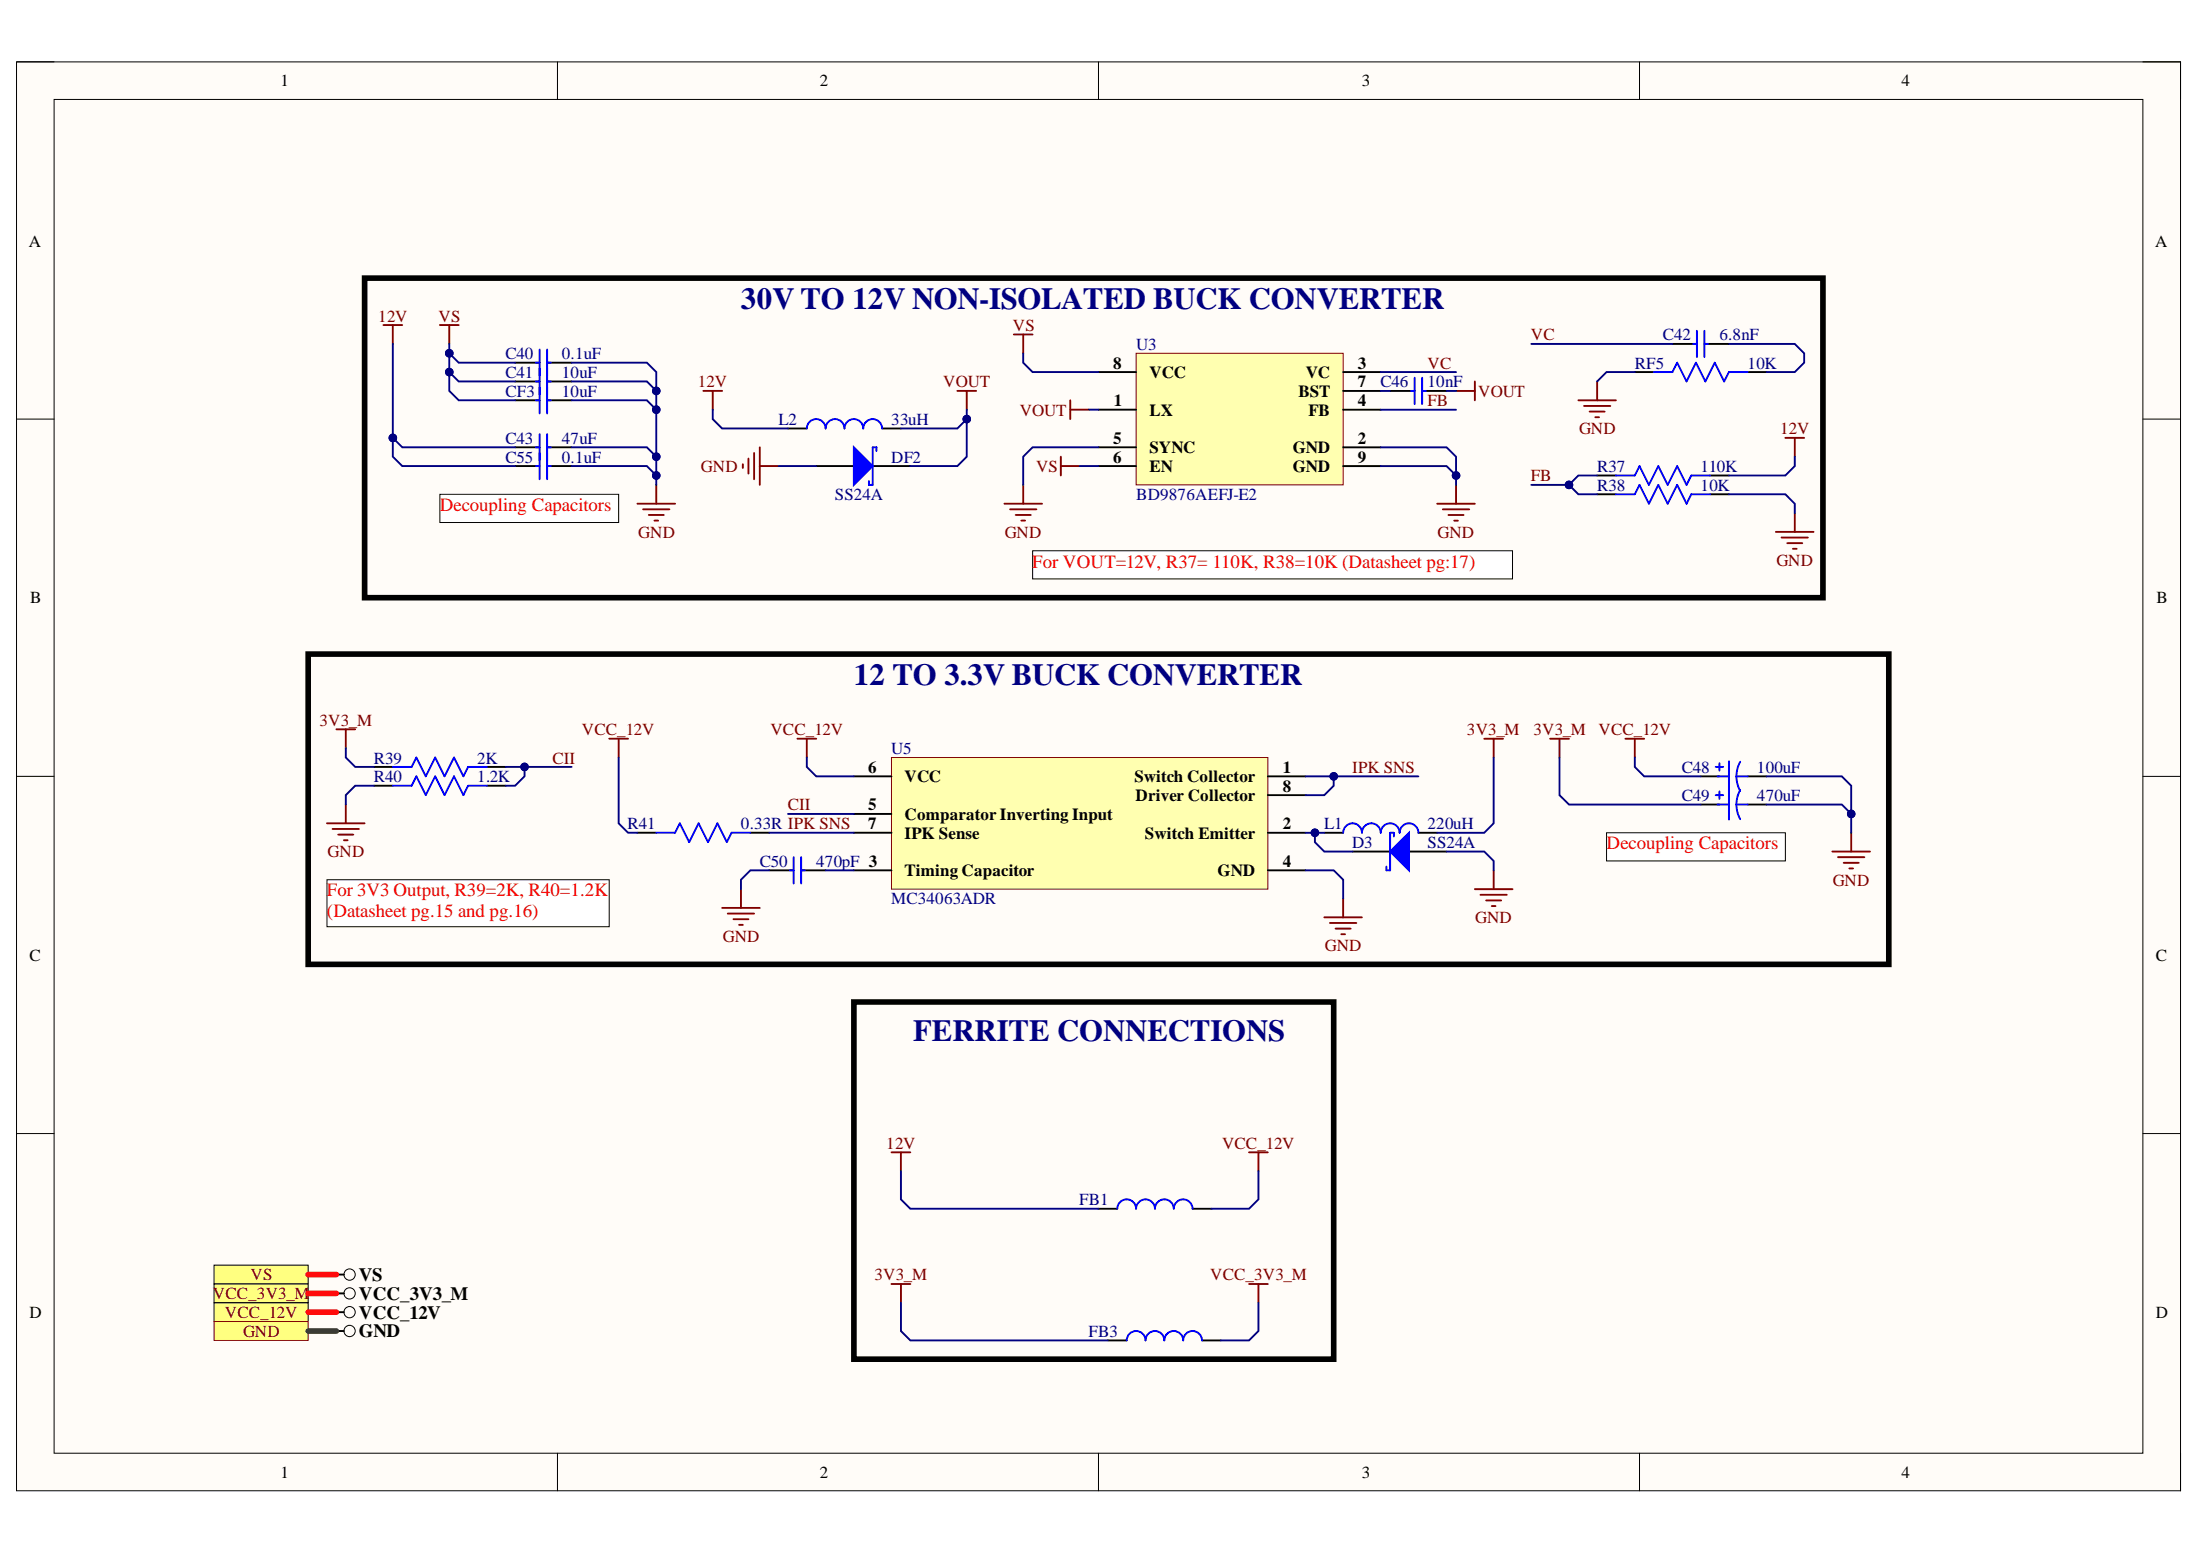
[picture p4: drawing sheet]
<svg xmlns="http://www.w3.org/2000/svg" width="297mm" height="210mm" viewBox="0 0 297 210" stroke-linecap="round" stroke-linejoin="round" font-family="sans-serif">
<path d="M2.2 8.4h292.2v192.8h-292.2z" fill-rule="evenodd" fill="#fffcf8"/>
<path d="M2.2 8.4h292.2v192.8h-292.2z" fill="none" stroke="#000" stroke-width=".14"/>
<path d="M7.3 13.4h282v182.8h-282z" fill-rule="evenodd" fill="#fffcf8"/>
<g fill="none" stroke="#000" stroke-width=".14">
<path d="M2.2 8.3h5.1M7.3 13.4h282v182.8h-282zM75.3 8.3v5.1M148.3 8.3v5.1M221.4 8.4v5M289.3 8.4h5.1v5M2.2 56.6h5.1M289.3 56.6h5.1M2.2 104.8h5.1M289.3 104.8h5.1M2.2 153h5.1M289.3 153h5.1"/>
<path d="M75.3 196.2v5M148.3 196.2v5M221.4 196.2v5M294.4 196.2v5"/>
</g>
<g fill="none" stroke="#800000" stroke-width=".25">
<path d="M51.8 43.9h2.5M53 43.9v2.5M59.4 43.9h2.5M60.7 43.9v2.5M95 52.8h2.5M96.2 52.8v2.5M129.3 52.8h2.5M130.5 52.8v2.5M241.1 59.1h2.5M242.3 59.1v2.6M86.1 68h5.1M86.8 68.8h3.6"/>
<path d="M87.6 69.5h2M88.4 70.3h.5M88.6 65.5v2.5M239.8 71.8h5.1M240.5 72.6h3.6M241.3 73.3h2M242.1 74.1h.5M242.3 69.3v2.5M107.7 99.7h2.5M108.9 99.7v2.6M200.4 99.7h2.5M201.7 99.7v2.6"/>
<path d="M209.3 99.7h2.5M210.6 99.7v2.6M219.5 99.7h2.5M220.7 99.7v2.6M247.4 114.9h5.1M248.2 115.7h3.5M248.9 116.5h2.1M249.7 117.2h.5M249.9 112.4v2.5M178.8 123.8h5.1M179.6 124.6h3.5M180.3 125.3h2.1"/>
<path d="M181.1 126.1h.5M181.4 121.3v2.5M120.4 155.6h2.5M121.6 155.6v2.5M168.6 155.6h2.6M169.9 155.6v2.5M120.4 173.3h2.5M121.6 173.3v2.6M168.6 173.3h2.6M169.9 173.3v2.6"/>
</g>
<path d="M69.6 60.4h3.3M73.9 60.4h3.3M182.6 114.9h5.1M190.2 114.9h5.1M229.6 104.8h2.6M229.6 108.6h2.6M236 104.8h2.5M236 108.6h2.5M148.3 163.2h2.6M161 163.2h2.6M149.6 180.9h2.5M162.3 180.9h2.5" fill="none" stroke="#000" stroke-width=".25"/>
<g fill="none" stroke="#00f" stroke-width=".25">
<path d="M72.9 58.6v3.6M73.9 58.6v3.6M72.3 60.4h.6M73.9 60.4h.5M231.6 103.5h1.1M231.6 107.3h1.1M231.9 104.8h1.5M231.9 108.6h1.5M232.2 103v1M232.2 106.8v1M233.4 102.8v7.8M234.4 104.8l.2 1.2 .4 .8"/>
<path d="M234.4 108.6l.2 1.2 .4 .8M234.4 104.8h1.6M234.4 108.6h1.6M235 102.8l-.4 .8-.2 1.2M235 106.6l-.4 .8-.2 1.2M150.9 163.2a1.27 1.27 0 0 1 1.2-1.3 1.27 1.27 0 0 1 1.3 1.3 1.27 1.27 0 0 1 1.3-1.3 1.27 1.27 0 0 1 1.2 1.3 1.27 1.27 0 0 1 1.3-1.3 1.27 1.27 0 0 1 1.3 1.3 1.27 1.27 0 0 1 1.2-1.3 1.27 1.27 0 0 1 1.3 1.3M152.1 180.9a1.27 1.27 0 0 1 1.3-1.2 1.27 1.27 0 0 1 1.3 1.2 1.27 1.27 0 0 1 1.2-1.2 1.27 1.27 0 0 1 1.3 1.2 1.27 1.27 0 0 1 1.3-1.2 1.27 1.27 0 0 1 1.3 1.2 1.27 1.27 0 0 1 1.2-1.2 1.27 1.27 0 0 1 1.3 1.2"/>
</g>
<path d="M187.7 114.9l2.5-2.5v5.1z" fill="#00f"/>
<path d="M53 106.1h2.6l.6-1.3 1.3 2.5 1.3-2.5 1.2 2.5 1.3-2.5 1.3 2.5 .6-1.2h2.5M88.6 112.4h2.6l.6-1.3 1.3 2.6 1.2-2.6 1.3 2.6 1.3-2.6 1.2 2.6 .7-1.3h2.5M106.6 117.5h.6M107.2 115.7v3.6M108.2 117.5h.5M108.2 115.7v3.6M181.4 112.4a1.27 1.27 0 0 1 1.2-1.3 1.27 1.27 0 0 1 1.3 1.3 1.27 1.27 0 0 1 1.3-1.3 1.27 1.27 0 0 1 1.2 1.3 1.27 1.27 0 0 1 1.3-1.3 1.27 1.27 0 0 1 1.3 1.3 1.27 1.27 0 0 1 1.2-1.3 1.27 1.27 0 0 1 1.3 1.3M187.7 114.9l2.5-2.5v5.1zM188.2 112.9v-.5h-.5v5.1h-.5v-.5" fill="none" stroke="#00f" stroke-width=".25"/>
<path d="M50.5 106.1h2.5M65.7 106.1h2.6M86.1 112.4h2.5M101.3 112.4h2.6M103.9 117.5h3.3M108.2 117.5h3.3M178.8 112.4h2.6M191.5 112.4h2.5" fill="none" stroke="#000" stroke-width=".25"/>
<g fill="none" stroke="#800000" stroke-width=".25">
<path d="M82.3 99.7h2.5M83.5 99.7v2.6M44.1 111.1h5.1M44.9 111.9h3.6M45.7 112.7h2M46.4 113.4h.5M46.7 108.6v2.5M201.7 117.5v2.5M97.5 122.6h5.1M98.3 123.3h3.5M99 124.1h2.1M99.8 124.8h.5"/>
<path d="M100 120v2.6M199.1 120h5.1M199.9 120.8h3.5M200.7 121.5h2M201.4 122.3h.5"/>
</g>
<path d="M120.4 102.3h50.8v17.7h-50.8z" fill-rule="evenodd" fill="#ffffb0"/>
<path d="M120.4 102.3h50.8v17.7h-50.8z" fill="none" stroke="#800000" stroke-width=".14"/>
<path d="M50.5 103.5h2.5M65.7 103.5h2.6M115.3 104.8h5.1M115.3 112.4h5.1M115.3 117.5h5.1M115.3 109.9h5.1M171.2 104.8h5.1M171.2 112.4h5.1M171.2 117.5h5.1M171.2 107.3h5.1" fill="none" stroke="#000" stroke-width=".25"/>
<path d="M53 103.5h2.6l.6-1.2 1.3 2.5 1.3-2.5 1.2 2.5 1.3-2.5 1.3 2.5 .6-1.3h2.5" fill="none" stroke="#00f" stroke-width=".25"/>
<path d="M45.4 98.4h2.6M46.7 98.4v2.6" fill="none" stroke="#800000" stroke-width=".25"/>
<path d="M28.9 170.8h12.7v2.5h-12.7z" fill-rule="evenodd" fill="#ffff80"/>
<g fill="none" stroke="#000" stroke-width=".14">
<path d="M28.9 170.8h12.7v2.5h-12.7z"/>
<circle cx="47.2" cy="172" r=".76"/>
</g>
<path d="M45.4 172.1h1" fill="none" stroke="#000" stroke-width=".25"/>
<path d="M28.9 173.3h12.7v2.6h-12.7z" fill-rule="evenodd" fill="#ffff80"/>
<g fill="none" stroke="#000" stroke-width=".14">
<path d="M28.9 173.3h12.7v2.6h-12.7z"/>
<circle cx="47.2" cy="174.6" r=".76"/>
</g>
<path d="M45.4 174.6h1" fill="none" stroke="#000" stroke-width=".25"/>
<path d="M28.9 175.9h12.7v2.5h-12.7z" fill-rule="evenodd" fill="#ffff80"/>
<g fill="none" stroke="#000" stroke-width=".14">
<path d="M28.9 175.9h12.7v2.5h-12.7z"/>
<circle cx="47.2" cy="177.1" r=".76"/>
</g>
<path d="M45.4 177.1h1" fill="none" stroke="#000" stroke-width=".25"/>
<path d="M28.9 178.4h12.7v2.5h-12.7z" fill-rule="evenodd" fill="#ffff80"/>
<path d="M28.9 178.4h12.7v2.5h-12.7z" fill="none" stroke="#800000" stroke-width=".14"/>
<circle cx="47.2" cy="179.7" r=".76" fill="none" stroke="#000" stroke-width=".14"/>
<path d="M45.4 179.7h1" fill="none" stroke="#000" stroke-width=".25"/>
<path d="M49.2 37.5h196.9v43.2h-196.9zM41.6 88.3h213.4v41.9h-213.4z" fill="none" stroke="#000" stroke-width=".76"/>
<path d="M139.4 74.3h64.8v3.8h-64.8z" fill-rule="evenodd" fill="#fff"/>
<path d="M139.4 74.3h64.8v3.8h-64.8z" fill="none" stroke="#000" stroke-width=".14"/>
<path d="M153.4 47.7h28v17.8h-28z" fill-rule="evenodd" fill="#ffffb0"/>
<path d="M153.4 47.7h28v17.8h-28z" fill="none" stroke="#800000" stroke-width=".14"/>
<path d="M148.3 55.3h5.1M148.3 50.2h5.1M181.4 55.3h5M181.4 50.2h5M181.4 52.8h5M110.2 62.9h5.1M117.8 62.9h5.1M148.3 60.4h5.1M148.3 62.9h5.1M181.4 60.4h5M181.4 62.9h5" fill="none" stroke="#000" stroke-width=".25"/>
<g fill="none" stroke="#800000" stroke-width=".25">
<path d="M136.9 45.2h2.5M138.2 45.2v2.5M144.5 54v2.6M144.5 55.3h2.5M135.6 68h5.1M136.4 68.8h3.5M137.1 69.5h2.1M137.9 70.3h.5M138.2 65.5v2.5M143.2 61.6v2.6M143.2 62.9h2.6M194 68h5.1"/>
<path d="M194.8 68.8h3.6M195.6 69.5h2M196.3 70.3h.5M196.6 65.5v2.5"/>
</g>
<path d="M115.3 60.4l2.5 2.5-2.5 2.6z" fill="#00f"/>
<g fill="none" stroke="#00f" stroke-width=".25">
<path d="M72.3 51.5h.6M72.3 54h.6M72.9 49.7v6.1M73.9 49.7v6.1M73.9 51.5h.5M73.9 54h.5M190.5 52.8h.5M191 51v3.5M192 51v3.5M192 52.8h.5M223.3 50.2h2.5l.6-1.2 1.3 2.5 1.3-2.5 1.3 2.5 1.2-2.5 1.3 2.5 .6-1.3h2.6M228.6 46.4h.5"/>
<path d="M229.1 44.6v3.6M230.1 44.6v3.6M230.1 46.4h.5M115.3 60.4l2.5 2.5-2.5 2.6zM118.3 60.9v-.5h-.5v5.1h-.5v-.6M218.2 66.7h2.5l.7-1.2 1.2 2.5 1.3-2.5 1.3 2.5 1.2-2.5 1.3 2.5 .7-1.3h2.5M218.2 64.2h2.5l.7-1.3 1.2 2.6 1.3-2.6 1.3 2.6 1.2-2.6 1.3 2.6 .7-1.3h2.5"/>
</g>
<path d="M196.6 52.8h2.5M199.1 51.5v2.5M213.1 54h5.1M213.9 54.8h3.5M214.6 55.6h2.1M215.4 56.3h.5M215.6 51.5v2.5M100.3 62.7v.5M101.1 61.9v2M101.8 61.1v3.6M102.6 60.4v5.1M102.6 62.9h2.5" fill="none" stroke="#800000" stroke-width=".25"/>
<g fill="none" stroke="#000" stroke-width=".25">
<path d="M69.6 51.5h3.3M69.6 54h3.3M73.9 51.5h3.3M73.9 54h3.3M187.7 52.8h3.3M192 52.8h3.3M220.7 50.2h2.6M225.8 46.4h3.3M230.1 46.4h3.3M236 50.2h2.5M215.6 66.7h2.6M215.6 64.2h2.6"/>
<path d="M230.9 66.7h2.5M230.9 64.2h2.5"/>
</g>
<path d="M59.4 66.7h24.1v3.8h-24.1z" fill-rule="evenodd" fill="#fff"/>
<path d="M59.4 66.7h24.1v3.8h-24.1z" fill="none" stroke="#000" stroke-width=".14"/>
<path d="M216.9 112.4h24.2v3.8h-24.2z" fill-rule="evenodd" fill="#fff"/>
<path d="M216.9 112.4h24.2v3.8h-24.2z" fill="none" stroke="#000" stroke-width=".14"/>
<path d="M44.1 118.7h38.2v6.4h-38.2z" fill-rule="evenodd" fill="#fff"/>
<path d="M44.1 118.7h38.2v6.4h-38.2z" fill="none" stroke="#000" stroke-width=".14"/>
<path d="M115.3 135.3h64.8v48.2h-64.8z" fill="none" stroke="#000" stroke-width=".76"/>
<path d="M69.6 49h3.3M73.9 49h3.3M106.4 57.8h2.5M119.1 57.8h2.5M69.6 62.9h3.3M73.9 62.9h3.3" fill="none" stroke="#000" stroke-width=".25"/>
<path d="M72.3 49h.6M72.9 47.2v3.5M73.9 47.2v3.5M73.9 49h.5M108.9 57.8a1.27 1.27 0 0 1 1.3-1.2 1.27 1.27 0 0 1 1.3 1.2 1.27 1.27 0 0 1 1.2-1.2 1.27 1.27 0 0 1 1.3 1.2 1.27 1.27 0 0 1 1.3-1.2 1.27 1.27 0 0 1 1.3 1.2 1.27 1.27 0 0 1 1.2-1.2 1.27 1.27 0 0 1 1.3 1.2M72.3 62.9h.6M72.9 61.1v3.6M73.9 61.1v3.6M73.9 62.9h.5" fill="none" stroke="#00f" stroke-width=".25"/>
<path d="M53 46.4v15.2l1.3 1.3h15.3M210.6 102.3v5l1.2 1.3h17.8" fill="none" stroke="#000080" stroke-width=".25"/>
<circle cx="53" cy="59.1" r=".51" fill="#000080"/>
<circle cx="53" cy="59.1" r=".51" fill="none" stroke="#000080" stroke-width=".14"/>
<path d="M53 59.1l1.3 1.3h15.3" fill="none" stroke="#000080" stroke-width=".25"/>
<circle cx="53" cy="59.1" r=".51" fill="#000080"/>
<circle cx="53" cy="59.1" r=".51" fill="none" stroke="#000080" stroke-width=".14"/>
<path d="M60.7 46.4v3.8l1.2 1.3h7.7" fill="none" stroke="#000080" stroke-width=".25"/>
<circle cx="60.7" cy="50.2" r=".51" fill="#000080"/>
<circle cx="60.7" cy="50.2" r=".51" fill="none" stroke="#000080" stroke-width=".14"/>
<circle cx="60.7" cy="47.7" r=".51" fill="#000080"/>
<circle cx="60.7" cy="47.7" r=".51" fill="none" stroke="#000080" stroke-width=".14"/>
<path d="M60.7 47.7l1.2 1.3h7.7" fill="none" stroke="#000080" stroke-width=".25"/>
<circle cx="60.7" cy="47.7" r=".51" fill="#000080"/>
<circle cx="60.7" cy="47.7" r=".51" fill="none" stroke="#000080" stroke-width=".14"/>
<path d="M77.2 62.9h10.1l1.3 1.3M220.7 102.3v1.2l1.3 1.3h7.6" fill="none" stroke="#000080" stroke-width=".25"/>
<path d="M41.6 179.7h3.8" fill="none" stroke="#274e13" stroke-width=".76"/>
<path d="M41.6 172.1h3.8M41.6 177.1h3.8M41.6 174.6h3.8" fill="none" stroke="#f00" stroke-width=".76"/>
<circle cx="88.6" cy="64.2" r=".51" fill="#000080"/>
<circle cx="88.6" cy="64.2" r=".51" fill="none" stroke="#000080" stroke-width=".14"/>
<path d="M77.2 60.4h10.1l1.3 1.2" fill="none" stroke="#000080" stroke-width=".25"/>
<circle cx="88.6" cy="61.6" r=".51" fill="#000080"/>
<circle cx="88.6" cy="61.6" r=".51" fill="none" stroke="#000080" stroke-width=".14"/>
<path d="M77.2 51.5h10.1l1.3 1.3" fill="none" stroke="#000080" stroke-width=".25"/>
<circle cx="88.6" cy="52.8" r=".51" fill="#000080"/>
<circle cx="88.6" cy="52.8" r=".51" fill="none" stroke="#000080" stroke-width=".14"/>
<path d="M77.2 49h10.1l1.3 1.2v15.3" fill="none" stroke="#000080" stroke-width=".25"/>
<circle cx="88.6" cy="64.2" r=".51" fill="#000080"/>
<circle cx="88.6" cy="64.2" r=".51" fill="none" stroke="#000080" stroke-width=".14"/>
<circle cx="88.6" cy="61.6" r=".51" fill="#000080"/>
<circle cx="88.6" cy="61.6" r=".51" fill="none" stroke="#000080" stroke-width=".14"/>
<circle cx="88.6" cy="55.3" r=".51" fill="#000080"/>
<circle cx="88.6" cy="55.3" r=".51" fill="none" stroke="#000080" stroke-width=".14"/>
<circle cx="88.6" cy="52.8" r=".51" fill="#000080"/>
<circle cx="88.6" cy="52.8" r=".51" fill="none" stroke="#000080" stroke-width=".14"/>
<path d="M238.5 108.6h10.2l1.2 1.3" fill="none" stroke="#000080" stroke-width=".25"/>
<circle cx="249.9" cy="109.9" r=".51" fill="#000080"/>
<circle cx="249.9" cy="109.9" r=".51" fill="none" stroke="#000080" stroke-width=".14"/>
<path d="M238.5 104.8h10.2l1.2 1.3v6.3" fill="none" stroke="#000080" stroke-width=".25"/>
<circle cx="249.9" cy="109.9" r=".51" fill="#000080"/>
<circle cx="249.9" cy="109.9" r=".51" fill="none" stroke="#000080" stroke-width=".14"/>
<path d="M83.5 102.3v8.8l1.3 1.3h1.3M103.9 117.5h-2.6l-1.3 1.2v1.3M103.9 112.4h11.4M106.4 109.9h8.9M108.9 102.3v1.2l1.3 1.3h5.1M111.5 117.5h3.8M176.3 117.5h3.8l1.3 1.2v2.6M180.1 104.8v1.3l-1.3 1.2h-2.5" fill="none" stroke="#000080" stroke-width=".25"/>
<circle cx="180.1" cy="104.8" r=".51" fill="#000080"/>
<circle cx="180.1" cy="104.8" r=".51" fill="none" stroke="#000080" stroke-width=".14"/>
<path d="M177.5 112.4v1.3l1.3 1.2h3.8" fill="none" stroke="#000080" stroke-width=".25"/>
<circle cx="177.5" cy="112.4" r=".51" fill="#000080"/>
<circle cx="177.5" cy="112.4" r=".51" fill="none" stroke="#000080" stroke-width=".14"/>
<path d="M206.8 65.5h5l1.3 1.2h2.5M195.3 114.9h5.1l1.3 1.3v1.3M201.7 102.3v8.8l-1.3 1.3h-6.4" fill="none" stroke="#000080" stroke-width=".25"/>
<circle cx="211.8" cy="65.5" r=".51" fill="#000080"/>
<circle cx="211.8" cy="65.5" r=".51" fill="none" stroke="#000080" stroke-width=".14"/>
<path d="M215.6 64.2h-2.5l-1.3 1.3" fill="none" stroke="#000080" stroke-width=".25"/>
<circle cx="211.8" cy="65.5" r=".51" fill="#000080"/>
<circle cx="211.8" cy="65.5" r=".51" fill="none" stroke="#000080" stroke-width=".14"/>
<path d="M130.5 55.3v1.3l-1.2 1.2h-7.7" fill="none" stroke="#000080" stroke-width=".25"/>
<circle cx="130.5" cy="56.6" r=".51" fill="#000080"/>
<circle cx="130.5" cy="56.6" r=".51" fill="none" stroke="#000080" stroke-width=".14"/>
<path d="M70.8 103.5v1.3l-1.2 1.3h-1.3" fill="none" stroke="#000080" stroke-width=".25"/>
<circle cx="70.8" cy="103.5" r=".51" fill="#000080"/>
<circle cx="70.8" cy="103.5" r=".51" fill="none" stroke="#000080" stroke-width=".14"/>
<path d="M96.2 55.3v1.3l1.3 1.2h8.9M138.2 47.7v1.3l1.2 1.2h8.9M145.8 62.9h2.5M148.3 60.4h-8.9l-1.2 1.2v3.9M186.4 60.4h8.9l1.3 1.3v2.5l-1.3-1.3h-8.9M233.4 66.7h7.7l1.2 1.3v1.3M242.3 61.7v1.2l-1.2 1.3h-7.7M46.7 101v1.3l1.3 1.2h2.5M50.5 106.1h-2.5l-1.3 1.2v1.3" fill="none" stroke="#000080" stroke-width=".25"/>
<circle cx="196.6" cy="64.2" r=".51" fill="#000080"/>
<circle cx="196.6" cy="64.2" r=".51" fill="none" stroke="#000080" stroke-width=".14"/>
<path d="M196.6 64.2v1.3" fill="none" stroke="#000080" stroke-width=".25"/>
<circle cx="196.6" cy="64.2" r=".51" fill="#000080"/>
<circle cx="196.6" cy="64.2" r=".51" fill="none" stroke="#000080" stroke-width=".14"/>
<path d="M130.5 56.6v5l-1.2 1.3h-6.4M147 55.3h1.3" fill="none" stroke="#000080" stroke-width=".25"/>
<circle cx="130.5" cy="56.6" r=".51" fill="#000080"/>
<circle cx="130.5" cy="56.6" r=".51" fill="none" stroke="#000080" stroke-width=".14"/>
<path d="M60.7 50.2v2.6l1.2 1.2h7.7M186.4 55.3h10.2M186.4 50.2h10.2M186.4 52.8h1.3M195.3 52.8h1.3M206.8 46.4h19M220.7 50.2h-3.8l-1.3 1.3M233.4 46.4h8.9l1.3 1.3v1.3l-1.3 1.2h-3.8M105.1 62.9h5.1" fill="none" stroke="#000080" stroke-width=".25"/>
<circle cx="60.7" cy="50.2" r=".51" fill="#000080"/>
<circle cx="60.7" cy="50.2" r=".51" fill="none" stroke="#000080" stroke-width=".14"/>
<path d="M77.2 54h10.1l1.3 1.3" fill="none" stroke="#000080" stroke-width=".25"/>
<circle cx="88.6" cy="55.3" r=".51" fill="#000080"/>
<circle cx="88.6" cy="55.3" r=".51" fill="none" stroke="#000080" stroke-width=".14"/>
<path d="M68.3 103.5h8.9" fill="none" stroke="#000080" stroke-width=".25"/>
<circle cx="70.8" cy="103.5" r=".51" fill="#000080"/>
<circle cx="70.8" cy="103.5" r=".51" fill="none" stroke="#000080" stroke-width=".14"/>
<path d="M176.3 104.8h15.2" fill="none" stroke="#000080" stroke-width=".25"/>
<circle cx="180.1" cy="104.8" r=".51" fill="#000080"/>
<circle cx="180.1" cy="104.8" r=".51" fill="none" stroke="#000080" stroke-width=".14"/>
<path d="M176.3 112.4h2.5M169.9 158.1v3.8l-1.3 1.3h-5M169.9 175.9v3.8l-1.3 1.2h-3.8" fill="none" stroke="#000080" stroke-width=".25"/>
<circle cx="177.5" cy="112.4" r=".51" fill="#000080"/>
<circle cx="177.5" cy="112.4" r=".51" fill="none" stroke="#000080" stroke-width=".14"/>
<path d="M121.6 158.1v3.8l1.3 1.3h25.4M121.6 175.9v3.8l1.3 1.2h26.7" fill="none" stroke="#000080" stroke-width=".25"/>
<g font-size="4.1" fill="#000080">
<text x="100" y="41.7">30V TO 12V NON-ISOLATED BUCK CONVERTER</text>
<text x="115.3" y="92.5">12 TO 3.3V BUCK CONVERTER</text>
<text x="123.3" y="140.5">FERRITE CONNECTIONS</text>
</g>
<g font-size="2.5" fill="#f00">
<text x="59.4" y="69">Decoupling Capacitors</text>
<text x="139.4" y="76.6">For VOUT=12V, R37= 110K, R38=10K (Datasheet pg:17)</text>
<text x="216.9" y="114.6">Decoupling Capacitors</text>
<text x="44.1" y="121">For 3V3 Output, R39=2K, R40=1.2K</text>
<text x="44.1" y="123.8">(Datasheet pg.15 and pg.16)</text>
</g>
<g font-size="2.5">
<text x="48.5" y="172.9">VS</text>
<text x="48.5" y="175.5">VCC_3V3_M</text>
<text x="48.5" y="178">VCC_12V</text>
<text x="48.5" y="180.5">GND</text>
</g>
<g font-size="2.3">
<text x="37.9" y="11.7">1</text>
<text x="110.7" y="11.7">2</text>
<text x="183.9" y="11.7">3</text>
<text x="256.8" y="11.7">4</text>
<text x="3.9" y="33.3">A</text>
<text x="291" y="33.3">A</text>
<text x="150.3" y="49.8">8</text>
<text x="155.2" y="51">VCC</text>
<text x="175.3" y="53.6">BST</text>
<text x="176.3" y="51">VC</text>
<text x="183.3" y="49.8">3</text>
<text x="183.3" y="52.3">7</text>
<text x="150.3" y="59.9">5</text>
<text x="150.4" y="54.8">1</text>
<text x="155.2" y="56.1">LX</text>
<text x="176.7" y="56.1">FB</text>
<text x="183.3" y="59.9">2</text>
<text x="183.3" y="54.8">4</text>
<text x="150.3" y="62.4">6</text>
<text x="155.2" y="61.2">SYNC</text>
<text x="155.2" y="63.7">EN</text>
<text x="174.6" y="61.2">GND</text>
<text x="174.6" y="63.7">GND</text>
<text x="183.3" y="62.4">9</text>
<text x="4.1" y="81.4">B</text>
<text x="291.2" y="81.4">B</text>
<text x="117.2" y="104.3">6</text>
<text x="122.1" y="105.6">VCC</text>
<text x="153.2" y="105.6">Switch Collector</text>
<text x="173.2" y="104.3">1</text>
<text x="173.2" y="106.9">8</text>
<text x="117.2" y="109.4">5</text>
<text x="117.2" y="111.9">7</text>
<text x="122.1" y="110.7">Comparator Inverting Input</text>
<text x="122.1" y="113.2">IPK Sense</text>
<text x="153.3" y="108.1">Driver Collector</text>
<text x="154.6" y="113.2">Switch Emitter</text>
<text x="173.2" y="111.9">2</text>
<text x="122.1" y="118.3">Timing Capacitor</text>
<text x="164.4" y="118.3">GND</text>
<text x="173.2" y="117">4</text>
<text x="4" y="129.7">C</text>
<text x="291.1" y="129.7">C</text>
<text x="4" y="177.9">D</text>
<text x="291.1" y="177.9">D</text>
<text x="37.9" y="199.5">1</text>
<text x="110.7" y="199.5">2</text>
<text x="183.9" y="199.5">3</text>
<text x="256.8" y="199.5">4</text>
</g>
<g font-size="2.3" fill="#800000">
<text x="51.1" y="43.4">12V</text>
<text x="59.2" y="43.4">VS</text>
<text x="136.8" y="44.7">VS</text>
<text x="206.7" y="46">VC</text>
<text x="94.2" y="52.3">12V</text>
<text x="127.4" y="52.3">VOUT</text>
<text x="192.7" y="49.8">VC</text>
<text x="199.6" y="53.6">VOUT</text>
<text x="137.7" y="56.1">VOUT</text>
<text x="192.7" y="54.8">FB</text>
<text x="213.2" y="58.6">GND</text>
<text x="240.3" y="58.6">12V</text>
<text x="94.6" y="63.7">GND</text>
<text x="139.9" y="63.7">VS</text>
<text x="206.7" y="65">FB</text>
<text x="86.2" y="72.6">GND</text>
<text x="135.7" y="72.6">GND</text>
<text x="194.1" y="72.6">GND</text>
<text x="239.8" y="76.4">GND</text>
<text x="43.1" y="98">3V3_M</text>
<text x="78.6" y="99.3">VCC_12V</text>
<text x="104" y="99.3">VCC_12V</text>
<text x="198.1" y="99.3">3V3_M</text>
<text x="207" y="99.3">3V3_M</text>
<text x="215.8" y="99.3">VCC_12V</text>
<text x="74.6" y="103.1">CII</text>
<text x="182.6" y="104.3">IPK SNS</text>
<text x="106.4" y="109.4">CII</text>
<text x="44.2" y="115.7">GND</text>
<text x="247.5" y="119.5">GND</text>
<text x="199.2" y="124.6">GND</text>
<text x="97.6" y="127.1">GND</text>
<text x="178.9" y="128.4">GND</text>
<text x="119.7" y="155.1">12V</text>
<text x="165" y="155.1">VCC_12V</text>
<text x="33.8" y="172.8">VS</text>
<text x="118.1" y="172.8">3V3_M</text>
<text x="163.4" y="172.8">VCC_3V3_M</text>
<text x="28.8" y="175.4">VCC_3V3_M</text>
<text x="30.4" y="177.9">VCC_12V</text>
<text x="32.8" y="180.5">GND</text>
</g>
<g font-size="2.3" fill="#000080">
<text x="153.4" y="47.2">U3</text>
<text x="224.5" y="46">C42</text>
<text x="232.1" y="46">6.8nF</text>
<text x="68.2" y="51">C41</text>
<text x="68.2" y="53.6">CF3</text>
<text x="68.2" y="48.5">C40</text>
<text x="75.9" y="51">10uF</text>
<text x="75.9" y="53.6">10uF</text>
<text x="75.9" y="48.5">0.1uF</text>
<text x="186.4" y="52.3">C46</text>
<text x="192.7" y="52.3">10nF</text>
<text x="220.7" y="49.8">RF5</text>
<text x="236" y="49.8">10K</text>
<text x="68.2" y="59.9">C43</text>
<text x="75.9" y="59.9">47uF</text>
<text x="105.1" y="57.4">L2</text>
<text x="120.3" y="57.4">33uH</text>
<text x="68.2" y="62.4">C55</text>
<text x="75.9" y="62.4">0.1uF</text>
<text x="120.3" y="62.4">DF2</text>
<text x="215.7" y="63.7">R37</text>
<text x="229.6" y="63.7">110K</text>
<text x="112.7" y="67.5">SS24A</text>
<text x="153.4" y="67.5">BD9876AEFJ-E2</text>
<text x="215.7" y="66.2">R38</text>
<text x="229.6" y="66.2">10K</text>
<text x="120.3" y="101.8">U5</text>
<text x="50.5" y="105.6">R40</text>
<text x="50.5" y="103.1">R39</text>
<text x="64.4" y="105.6">1.2K</text>
<text x="64.4" y="103.1">2K</text>
<text x="227.1" y="104.3">C48</text>
<text x="237.2" y="104.3">100uF</text>
<text x="84.7" y="111.9">R41</text>
<text x="100" y="111.9">0.33R IPK SNS</text>
<text x="178.8" y="111.9">L1</text>
<text x="192.7" y="111.9">220uH</text>
<text x="227.1" y="108.1">C49</text>
<text x="237.2" y="108.1">470uF</text>
<text x="102.6" y="117">C50</text>
<text x="110.2" y="117">470pF 3</text>
<text x="182.6" y="114.5">D3</text>
<text x="192.7" y="114.5">SS24A</text>
<text x="120.3" y="122.1">MC34063ADR</text>
<text x="145.7" y="162.7">FB1</text>
<text x="147" y="180.5">FB3</text>
</g>
</svg>
